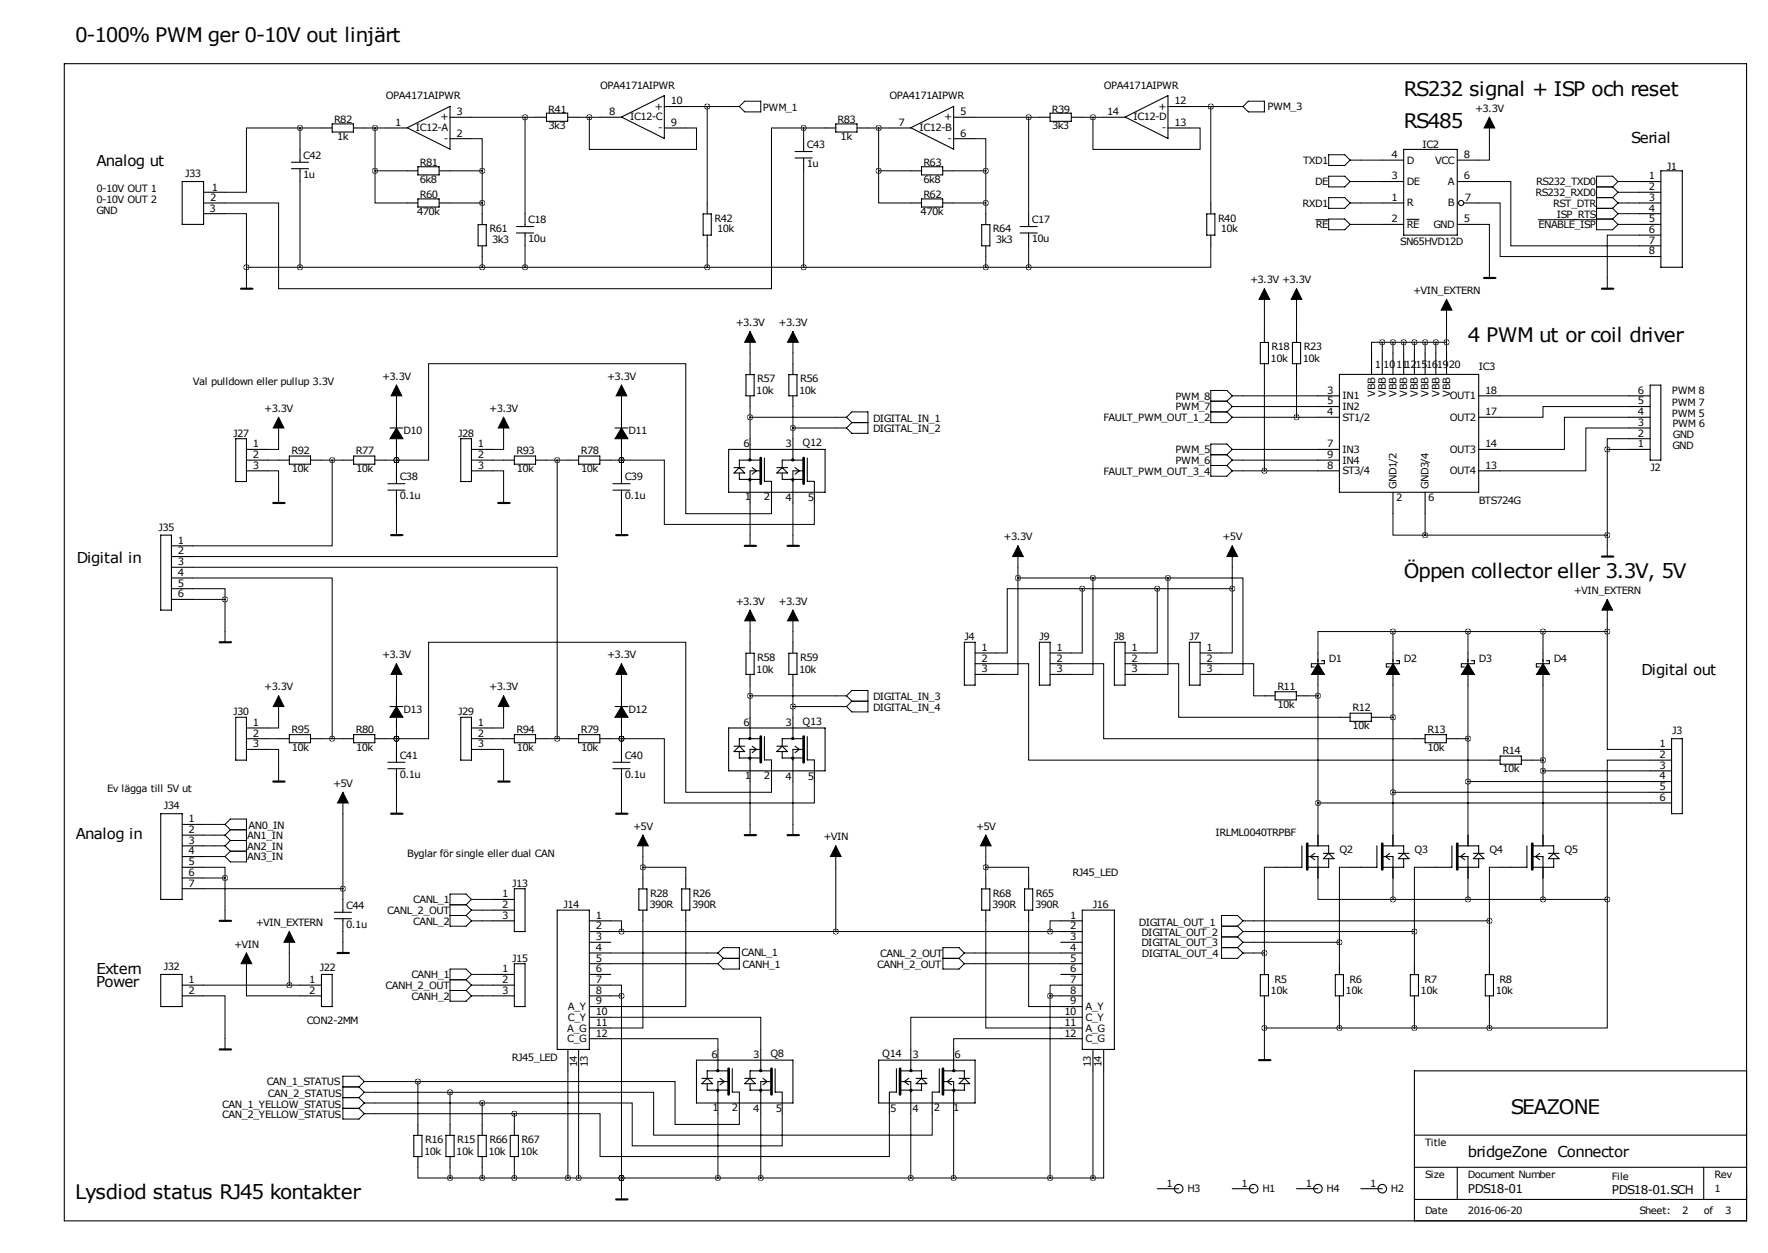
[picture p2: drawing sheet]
<svg xmlns="http://www.w3.org/2000/svg" width="419mm" height="297mm" viewBox="0 0 419 297" stroke-linecap="round" stroke-linejoin="round" font-family="sans-serif">
<g fill="none" stroke="#000" stroke-width=".25">
<path d="M15.2 15.1h398.8v274.3h-398.8zM69.1 38.5h4.1M69.1 40h4.1M71.1 35.4v3.1M71.1 40v3M76.2 30.3h2.5M78.7 29.4h5.1v1.9h-5.1zM83.8 30.3h2.6M91.4 30.3h5.1M96.5 30.3l10.2-5.1v10.2zM99.1 39.5h5v2h-5zM106.7 27.8h5.1"/>
<path d="M106.7 32.9h5.1M127 27.8h2.5M129.5 26.8h5.1v2h-5.1zM134.6 27.8h2.6M142.2 27.8h5.1M147.3 27.7l10.2-5v10.1zM157.5 30.3h5.1M157.5 25.3h5.1M188.5 35.9h4M188.5 37.5h4M190.5 32.9v3M190.5 37.5v3"/>
<path d="M195.6 30.3h2.5M198.1 29.4h5v1.9h-5zM203.2 30.3h2.5M210.8 30.3h5.1M215.9 30.3l10.2-5.1v10.2zM218.4 39.5h5.1v2h-5.1zM226.1 27.8h5M226.1 32.9h5M246.4 27.8h2.5M248.9 26.8h5v2h-5zM254 27.8h2.5M261.6 27.8h5.1"/>
<path d="M266.7 27.7l10.2-5v10.1zM276.9 30.3h5M276.9 25.3h5M327.7 38h5M332.7 35.4h12.7v20.3h-12.7zM345.4 38h5.1M43.2 43h5.1v10.2h-5.1zM48.3 45.6h5M48.3 48.1h5M48.3 50.7h5M96.5 48.1h2.6M96.5 40.5h2.6"/>
<path d="M99.1 47.2h5v1.9h-5zM104.1 48.1h2.6M104.1 40.5h2.6M113.3 53.2h2v5.1h-2zM114.3 50.7v2.5M114.3 58.3v2.5M122.4 53.7h4.1M122.4 55.2h4.1M124.5 50.7v3M124.5 55.2v3.1M166.7 50.7h1.9v5h-1.9zM167.6 48.1v2.6"/>
<path d="M167.6 55.7v2.6M215.9 48.1h2.5M215.9 40.5h2.5M218.4 47.2h5.1v1.9h-5.1zM223.5 48.1h2.6M223.5 40.5h2.6M232.7 53.2h1.9v5.1h-1.9zM233.7 50.7v2.5M233.7 58.3v2.5M241.8 53.7h4.1M241.8 55.2h4.1M243.8 50.7v3"/>
<path d="M243.8 55.2v3.1M286.1 50.7h1.9v5h-1.9zM287 48.1v2.6M287 55.7v2.6M327.7 53.2h5M327.7 43h5M327.7 48.1h5M333.5 52h2.9M345.4 53.2h5.1M345.4 43h5.1M347 48.1h3.5M388.6 53.2h5.1"/>
<path d="M388.6 43h5.1M388.6 45.6h5.1M388.6 48.1h5.1M388.6 50.7h5.1M388.6 55.7h5.1M388.6 58.3h5.1M393.7 40.5h5.1v22.9h-5.1zM299.7 78.6v2.5M307.3 78.6v2.5M388.6 60.8h5.1M94 98.9v2.8M147.3 98.9v2.8"/>
<path d="M176.8 88.8h2v5h-2zM177.8 86.2v2.6M177.8 93.8v2.6M187 88.8h1.9v5h-1.9zM188 86.2v2.6M188 93.8v2.6M298.8 81.2h1.9v5h-1.9zM299.7 86.2v2.6M306.4 81.2h1.9v5h-1.9zM307.3 86.2v2.6M312.4 98.9h5.1M312.4 96.4h5.1"/>
<path d="M312.4 93.8h5.1M317.5 88.8h33v27.9h-33zM325.1 83.7v5.1M327.7 83.7v5.1M330.2 83.7v5.1M332.7 83.7v5.1M335.3 83.7v5.1M337.8 83.7v5.1M340.4 83.7v5.1M342.9 83.7v5.1M350.5 98.9h5.1M350.5 93.8h5.1"/>
<path d="M386.1 98.9h5.1M386.1 96.4h5.1M386.1 93.8h5.1M391.2 91.3h2.5v17.8h-2.5zM55.9 104h2.5v10.2h-2.5zM58.4 109.1h5.1M58.4 106.5h5.1M58.4 111.6h5.1M66 109.1h2.6M68.6 108.1h5v1.9h-5zM73.7 109.1h2.5M81.3 109.1h2.5"/>
<path d="M83.8 108.1h5v1.9h-5zM88.9 109.1h2.5M91.9 114.7h4.1M91.9 116.2h4.1M92.5 101.5h3M94 104v2.5M94 111.6v3.1M94 116.2v3M109.2 104h2.6v10.2h-2.6zM111.8 109.1h5M111.8 106.5h5M111.8 111.6h5"/>
<path d="M119.4 109.1h2.5M121.9 108.1h5v1.9h-5zM127 109.1h2.5M134.6 109.1h2.6M137.2 108.1h5v1.9h-5zM142.2 109.1h2.6M145.3 114.7h4.1M145.3 116.2h4.1M145.8 101.5h3M147.3 104v2.5M147.3 111.6v3.1M147.3 116.2v3"/>
<path d="M172.7 106.5h22.9v10.2h-22.9zM174 110.9h2.5M175.3 112.1v1.6h4.8M175.3 110.9l1.2 1.2h-2.5zM177.8 104v5.1M178.3 110.9l1 .7-1 .8M180.1 109.1h-4.8v1.8M180.1 111.6h-2.3v7.6M181.2 108.6v5.5h1.7M182.9 114.2v5M184.1 110.9h2.6M185.4 112.1v1.6h4.8"/>
<path d="M185.4 110.9l1.3 1.2h-2.6zM188 104v5.1M188.5 110.9l1 .7-1 .8M190.2 109.1h-4.8v1.8M190.2 111.6h-2.2v7.6M191.4 108.6v5.5h1.6M193 114.2v5M312.4 109.1h5.1M312.4 106.5h5.1M312.4 111.6h5.1M330.2 116.7v5.1M337.8 116.7v5.1"/>
<path d="M350.5 106.5h5.1M350.5 111.6h5.1M386.1 106.5h5.1M386.1 104h5.1M386.1 101.5h5.1M38.1 126.9h2.5v17.7h-2.5zM40.6 129.4h5.1M40.6 131.9h5.1M40.6 134.5h5.1M40.6 137h5.1M40.6 139.6h5.1M40.6 142.1h5.1"/>
<path d="M176.8 154.8h2v5.1h-2zM177.8 152.3v2.5M177.8 159.9v2.5M187 154.8h1.9v5.1h-1.9zM188 152.3v2.5M188 159.9v2.5M228.6 152.3h2.5v10.1h-2.5zM231.1 159.9h5.1M231.1 154.8h5.1M231.1 157.3h5.1M246.4 152.3h2.5v10.1h-2.5zM248.9 159.9h5.1"/>
<path d="M248.9 154.8h5.1M248.9 157.3h5.1M264.2 152.3h2.5v10.1h-2.5zM266.7 159.9h5.1M266.7 154.8h5.1M266.7 157.3h5.1M281.9 152.3h2.6v10.1h-2.6zM284.5 159.9h5.1M284.5 154.8h5.1M284.5 157.3h5.1M310.8 157.3v.8h.8M312.4 154.8v2.8"/>
<path d="M312.4 159.9v2.5M313.2 156.6h.7v.7h-3M328.6 157.3v.8h.7M330.2 154.8v2.8M330.2 159.9v2.5M331 156.6h.7v.7h-3M346.4 157.3v.8h.7M348 154.8v2.8M348 159.9v2.5M348.8 156.6h.7v.7h-3M364.2 157.3v.8h.7M365.8 154.8v2.8"/>
<path d="M365.8 159.9v2.5M366.6 156.6h.7v.7h-3.1M55.9 170h2.5v10.2h-2.5zM58.4 177.7h5.1M58.4 175.1h5.1M58.4 172.6h5.1M66 175.1h2.6M68.6 174.2h5v1.9h-5zM73.7 175.1h2.5M81.3 175.1h2.5M83.8 174.2h5v1.9h-5zM88.9 175.1h2.5"/>
<path d="M92.5 167.5h3M94 165v2.8M94 170v2.6M94 177.7v3M109.2 170h2.6v10.2h-2.6zM111.8 177.7h5M111.8 175.1h5M111.8 172.6h5M119.4 175.1h2.5M121.9 174.2h5v1.9h-5zM127 175.1h2.5M134.6 175.1h2.6"/>
<path d="M137.2 174.2h5v1.9h-5zM142.2 175.1h2.6M145.8 167.5h3M147.3 165v2.8M147.3 170v2.6M147.3 177.7v3M172.7 172.6h22.9v10.1h-22.9zM174 176.9h2.5M175.3 178.2v1.5h4.8M175.3 176.9l1.2 1.3h-2.5zM177.8 170v5.1M178.3 176.9l1 .8-1 .7"/>
<path d="M180.1 175.1h-4.8v1.8M180.1 177.7h-2.3v7.6M181.2 174.6v5.5h1.7M184.1 176.9h2.6M185.4 178.2v1.5h4.8M185.4 176.9l1.3 1.3h-2.6zM188 170v5.1M188.5 176.9l1 .8-1 .7M190.2 175.1h-4.8v1.8M190.2 177.7h-2.2v7.6M191.4 174.6v5.5h1.6M299.7 165h2.6"/>
<path d="M302.3 164h5v1.9h-5zM307.3 165h2.6M317.5 170h2.5M320 169.1h5.1v1.9h-5.1zM325.1 170h2.6M335.3 175.1h2.5M337.8 174.2h5v1.9h-5zM342.9 175.1h2.5M355.6 179.2h5v2h-5zM391.2 177.7h5M396.2 175.1h2.6v17.8h-2.6zM38.1 192.9h5.1v20.3h-5.1z"/>
<path d="M43.2 195.4h5.1M43.2 198h5.1M91.9 180.7h4.1M91.9 182.2h4.1M94 182.2v3.1M145.3 180.7h4.1M145.3 182.2h4.1M147.3 182.2v3.1M182.9 180.2v5.1M193 180.2v5.1M312.4 198v2.5M330.2 198v2.5"/>
<path d="M348 198v2.5M353.1 180.2h2.5M360.7 180.2h2.5M365.8 198v2.5M391.2 182.7h5M391.2 180.2h5M391.2 185.3h5M391.2 187.8h5M391.2 190.4h5M43.2 200.5h5.1M43.2 203.1h5.1M43.2 205.6h5.1"/>
<path d="M43.2 208.1h5.1M43.2 210.7h5.1M79.2 216.3h4.1M79.2 217.8h4.1M81.3 213.2v3.1M81.3 217.8v3M116.8 213.2h5.1M116.8 215.8h5.1M116.8 218.3h5.1M121.9 210.7h2.6v10.1h-2.6zM132.1 215.8h7.6v33h-7.6zM139.7 218.3h5.1"/>
<path d="M151.4 210.7h2v5.1h-2zM152.4 208.1v2.6M152.4 215.8v2.5M161.6 210.7h1.9v5.1h-1.9zM162.6 208.1v2.6M162.6 215.8v2.5M232.7 210.7h1.9v5.1h-1.9zM233.7 208.1v2.6M233.7 215.8v2.5M242.9 210.7h1.9v5.1h-1.9zM243.8 208.1v2.6M243.8 215.8v2.5"/>
<path d="M251.5 218.3h5M256.5 215.8h7.7v33h-7.7zM308.6 200.5v5.1h-6.3M309.9 200.5h5.1v1.8M309.9 203.1h2.5v5M311.7 202.3l-1.1 .8 1.1 .7M313.7 202.3h2.5M315 203.6v2h-5.1M315 202.3l1.2 1.3h-2.5zM326.4 200.5v5.1h-6.4M327.7 200.5h5v1.8M327.7 203.1h2.5v5"/>
<path d="M329.4 202.3l-1 .8 1 .7M331.5 203.6l1.2-1.3 1.3 1.3zM331.5 202.3h2.5M332.7 203.6v2h-5M344.2 200.5v5.1h-6.4M345.4 200.5h5.1v1.8M345.4 203.1h2.6v5M347.2 202.3l-1 .8 1 .7M349.2 202.3h2.6M350.5 203.6v2h-5.1M350.5 202.3l1.3 1.3h-2.6zM361.9 200.5v5.1h-6.3"/>
<path d="M363.2 200.5h5.1v1.8M363.2 203.1h2.6v5M365 202.3l-1 .8 1 .7M367 202.3h2.6M368.3 203.6v2h-5.1M368.3 202.3l1.3 1.3h-2.6zM38.1 231h5.1v7.6h-5.1zM43.2 233.5h5.1M43.2 236.1h5.1M71.1 233.5h5.1M71.1 236.1h5.1M76.2 231h2.5v7.6h-2.5z"/>
<path d="M116.8 231h5.1M116.8 233.5h5.1M116.8 236.1h5.1M121.9 228.5h2.6v10.1h-2.6zM139.7 238.6h5.1M139.7 231h5.1M139.7 233.5h5.1M139.7 236.1h5.1M139.7 220.8h5.1M139.7 223.4h5.1M139.7 225.9h5.1M139.7 228.5h5.1"/>
<path d="M251.5 238.6h5M251.5 231h5M251.5 233.5h5M251.5 236.1h5M251.5 220.8h5M251.5 223.4h5M251.5 225.9h5M251.5 228.5h5M298.8 231h1.9v5.1h-1.9zM299.7 228.5v2.5M299.7 236.1v2.5M316.5 231h2v5.1h-2z"/>
<path d="M317.5 228.5v2.5M317.5 236.1v2.5M334.3 231h1.9v5.1h-1.9zM335.3 228.5v2.5M335.3 236.1v2.5M352.1 231h1.9v5.1h-1.9zM353.1 228.5v2.5M353.1 236.1v2.5M134.6 248.8v5.1M137.2 248.8v5.1M139.7 241.2h5.1M139.7 243.7h5.1"/>
<path d="M139.7 246.2h5.1M165.1 251.3h22.9v10.2h-22.9zM166.4 256.9l1.2-1.3 1.3 1.3zM166.4 255.6h2.5M167.6 256.9v1.5h4.9M170.2 248.8v5.1M170.7 255.6l1 .8-1 .8M172.5 253.9h-4.9v1.7M172.5 256.4h-2.3v7.6M173.6 253.4v5.5h1.7v5.1M176.5 256.9l1.3-1.3 1.3 1.3zM176.5 255.6h2.6"/>
<path d="M177.8 256.9v1.5h4.8M180.3 248.8v5.1M180.8 255.6l1.1 .8-1.1 .8M182.6 253.9h-4.8v1.7M182.6 256.4h-2.3v7.6M183.7 253.4v5.5h1.7v5.1M208.3 251.3h22.8v10.2h-22.8zM212.5 253.4v5.5h-1.7v5.1M213.6 253.9h4.8v1.7M213.6 256.4h2.3v7.6M215.4 255.6l-1 .8 1 .8M215.9 248.8v5.1"/>
<path d="M217.2 256.9l1.2-1.3 1.3 1.3zM217.2 255.6h2.5M218.4 256.9v1.5h-4.8M222.7 253.4v5.5h-1.7v5.1M223.8 253.9h4.8v1.7M223.8 256.4h2.3v7.6M225.6 255.6l-1.1 .8 1.1 .8M226.1 248.8v5.1M227.3 255.6h2.6M228.6 255.6l1.3 1.3h-2.6zM228.6 256.9v1.5h-4.8M251.5 241.2h5"/>
<path d="M251.5 243.7h5M251.5 246.2h5M259.1 248.8v5.1M261.6 248.8v5.1M414 253.9h-78.7v35.5M98.1 269.1h1.9v5.1h-1.9zM99.1 266.6v2.5M99.1 274.2v2.5M105.7 269.1h1.9v5.1h-1.9zM106.7 266.6v2.5M106.7 274.2v2.5M113.3 269.1h2v5.1h-2z"/>
<path d="M114.3 266.6v2.5M114.3 274.2v2.5M121 269.1h1.9v5.1h-1.9zM121.9 266.6v2.5M121.9 274.2v2.5M335.3 269.1h78.7M335.3 276.7h78.7M345.4 276.7v7.6M403.9 276.7v7.6M274.3 281.8h5.1M292.1 281.8h5.1M307.3 281.8h5.1"/>
<path d="M322.6 281.8h5.1M335.3 284.3h78.7"/>
<circle cx="346.4" cy="48.1" r=".61"/>
<circle cx="177.7" cy="109" r=".25"/>
<circle cx="177.7" cy="113.7" r=".25"/>
<circle cx="187.9" cy="113.7" r=".25"/>
<circle cx="187.9" cy="109" r=".25"/>
<circle cx="177.7" cy="179.7" r=".25"/>
<circle cx="177.7" cy="175.1" r=".25"/>
<circle cx="187.9" cy="175.1" r=".25"/>
<circle cx="187.9" cy="179.7" r=".25"/>
<circle cx="170.1" cy="253.8" r=".25"/>
<circle cx="170.1" cy="258.5" r=".25"/>
<circle cx="180.3" cy="258.5" r=".25"/>
<circle cx="180.3" cy="253.8" r=".25"/>
<circle cx="216" cy="253.8" r=".25"/>
<circle cx="216" cy="258.5" r=".25"/>
<circle cx="226.1" cy="253.8" r=".25"/>
<circle cx="226.1" cy="258.5" r=".25"/>
<circle cx="279.4" cy="281.8" r="1.02"/>
<circle cx="297.2" cy="281.8" r="1.02"/>
<circle cx="312.4" cy="281.8" r="1.02"/>
<circle cx="327.7" cy="281.8" r="1.02"/>
</g>
<path d="M180.3 108.6v6.1M190.5 108.6v6.1M180.3 174.6v6.1M190.5 174.6v6.1M309.9 200v6.1M327.7 200v6.1M345.4 200v6.1M363.2 200v6.1M172.7 253.4v6M182.9 253.4v6M213.4 253.4v6M223.5 253.4v6" fill="none" stroke="#000" stroke-width=".63"/>
<path d="M94 101.5l1.5 2.5h-3zM147.3 101.5l1.5 2.5h-3zM312.4 157.3l1.5 2.6h-3zM330.2 157.3l1.5 2.6h-3zM348 157.3l1.5 2.6h-3zM365.8 157.3l1.5 2.6h-3.1zM94 167.5l1.5 2.5h-3zM147.3 167.5l1.5 2.5h-3z" fill="#000" stroke="#000" stroke-width=".25"/>
<g fill="none" stroke="#000" stroke-width=".24">
<path d="M71.1 30.3h-12.7v15.3h-5.1M71.1 30.3h5.1M71.1 30.3v5.1M86.4 30.3h5M88.9 30.3v10.2M111.8 32.9h2.5v7.6M111.8 27.8h15.2M124.5 27.8v22.9M137.2 27.8h5M139.7 27.8v7.6h25.4v-5.1h-2.5M162.6 25.3h12.7M167.6 25.3v22.8"/>
<path d="M175.3 25.3l1.2-1.3h3.8v2.5h-3.8zM190.5 30.3h-7.6v38.1h-116.9v-20.3h-12.7M190.5 30.3h5.1M190.5 30.3v2.6M205.7 30.3h5.1M208.3 30.3v10.2M231.1 32.9h2.6v7.6M231.1 27.8h15.3M243.8 27.8v22.9M256.5 27.8h5.1M259.1 27.8v7.6h25.4v-5.1h-2.6M281.9 25.3h12.7"/>
<path d="M287 25.3v22.8M294.6 25.3l1.3-1.3h3.8v2.5h-3.8zM315 36.7h3.8l1.2 1.3-1.2 1.2h-3.8zM320 38h7.7M353.1 27.8v10.2h-2.6M53.3 50.7h5.1v12.7M71.1 43v20.4M88.9 40.5v7.6h7.6M88.9 40.5h7.6M106.7 48.1h7.6M106.7 40.5h7.6M114.3 40.5v10.2"/>
<path d="M124.5 58.3v5.1M167.6 58.3v5.1M190.5 40.5v22.9M208.3 40.5v7.6h7.6M208.3 40.5h7.6M226.1 48.1h7.6M226.1 40.5h7.6M233.7 40.5v10.2M243.8 58.3v5.1M287 58.3v5.1h-43.2M311.9 52.1h2.9M315 41.8h3.8l1.2 1.2-1.2 1.3h-3.8z"/>
<path d="M315 46.8h3.8l1.2 1.3-1.2 1.3h-3.8zM315 51.9h3.8l1.2 1.3-1.2 1.3h-3.8zM320 43h7.7M320 48.1h7.7M320 53.2h7.7M350.5 53.2h2.6v12.7M350.5 48.1h5.1v12.7h33M350.5 43h7.6v15.3h30.5M364.7 52.1h13.6M378.5 44.3h3.8M378.5 49.4h3.8M378.5 46.8h3.8"/>
<path d="M378.5 51.9h3.8M382.3 51.9l1.2 1.3M382.3 44.3l1.2 1.3M382.3 49.4l1.2 1.3M382.3 46.8l1.2 1.3M383.5 43h5.1M383.5 43l-1.2-1.2h-3.8v12.7h3.8l1.2-1.3M383.5 48.1h5.1M383.5 53.2h5.1M383.5 43l-1.2 1.3M383.5 45.6h5.1M383.5 45.6l-1.2 1.2"/>
<path d="M383.5 50.7h5.1M383.5 50.7l-1.2 1.2M383.5 48.1l-1.2 1.3M388.6 55.7h-7.6v12.7M58.4 63.4v5M58.4 63.4h185.4M114.3 60.8v2.6M177.8 78.6v7.6M188 78.6v7.6M233.7 60.8v2.6M299.7 68.4v10.2M307.3 68.4v10.2"/>
<path d="M342.9 71v12.7M66 98.9v7.6h-2.5M94 91.3v7.6M119.4 98.9v7.6h-2.6M147.3 91.3v7.6M177.8 96.4v7.6M177.8 98.9h22.9M188 96.4v7.6M200.7 98.9l1.2 1.3M200.7 98.9l1.2-1.3h3.8v5.1h-3.8l-1.2-1.2M287 97.6h3.8M287 95.1h3.8"/>
<path d="M290.8 95.1l1.3 1.3M290.8 97.6l1.3 1.3M292.1 98.9h20.3M292.1 93.8l-1.3-1.2h-3.8v7.6h3.8l1.3-1.3M292.1 96.4h20.3M292.1 96.4l-1.3 1.2M292.1 93.8h20.3M292.1 93.8l-1.3 1.3M299.7 88.8v22.8M307.3 88.8v10.1M327.7 81.1h-2.6v2.6M327.7 81.1v2.6"/>
<path d="M327.7 81.1h15.2M330.2 81.1v2.6M332.7 81.1v2.6M335.3 81.1v2.6M337.8 81.1v2.6M340.4 81.1v2.6M355.6 93.8h30.5M386.1 96.4h-20.3v2.5h-10.2M386.1 98.9h-15.3v7.6h-15.2M63.5 111.6h2.5v7.6M63.5 109.1h2.5M76.2 109.1h5.1"/>
<path d="M78.7 109.1v20.3h-33M91.4 109.1h2.6M94 109.1h.1M94 109.1h7.6v-22.9h61v35.6h20.3v-2.6M94 106.5v5.1M94 119.2v7.7M116.8 111.6h2.6v7.6M116.8 109.1h2.6M129.5 109.1h5.1M132.1 109.1v22.8h-86.4M144.8 109.1h2.5M147.3 109.1h.1"/>
<path d="M147.3 109.1h10.2v15.2h35.5v-5.1M147.3 106.5v5.1M147.3 119.2v7.7M177.8 119.2v10.2M188 119.2v10.2M188 101.5h12.7M201.9 100.2h3.8M201.9 100.2l-1.2 1.3M287 107.8h3.8M287 110.3h3.8M290.8 107.8l1.3 1.3M290.8 110.3l1.3 1.3"/>
<path d="M292.1 106.5l-1.3-1.2h-3.8v7.6h3.8l1.3-1.3M292.1 106.5h20.3M292.1 106.5l-1.3 1.3M292.1 109.1h20.3M292.1 109.1l-1.3 1.2M292.1 111.6h20.3M381 106.5v25.4M381 106.5h5.1M386.1 101.5h-10.2v10.1h-20.3M386.1 104h-5.1v2.5M45.7 134.5h86.4v40.6M45.7 137h33v38.1"/>
<path d="M45.7 139.6h7.6v2.5M241.3 137v22.9h-5.1M241.3 129.4v7.6M241.3 137h35.6M256.5 139.6v15.2h-2.5M256.5 139.6h-17.7v15.2h-2.6M256.5 139.6h35.6M259.1 137v22.9h-5.1M274.3 139.6v15.2h-2.5M276.9 137v22.9h-5.1M276.9 137h17.7v22.9h-5M292.1 139.6v15.2h-2.5"/>
<path d="M292.1 129.4v10.2M330.2 121.8v5.1h7.6M337.8 121.8v5.1M337.8 126.9h43.2M45.7 142.1h7.6M53.3 142.1v10.2M94 157.3v7.7M147.3 157.3v7.7M177.8 144.6v7.7M188 144.6v7.7M236.2 157.3h7.6v22.9h109.3M254 157.3h7.6v17.8h73.7"/>
<path d="M271.8 157.3h7.6v12.7h38.1M289.6 157.3h7.6v7.7h2.5M330.2 149.7h-17.8v5.1M330.2 149.7v5.1M330.2 149.7h50.8M348 149.7v5.1M365.8 149.7v5.1M381 149.7v28h10.2M381 142.1v7.6M63.5 177.7h2.5v7.6M63.5 175.1h2.5M66 165v7.6h-2.5"/>
<path d="M76.2 175.1h5.1M91.4 175.1h2.6M94 175.1h.1M94 175.1h7.6v-22.8h61v35.5h20.3v-2.5M94 172.6v5.1M116.8 177.7h2.6v7.6M116.8 175.1h2.6M119.4 165v7.6h-2.6M129.5 175.1h5.1M144.8 175.1h2.5M147.3 175.1h.1M147.3 175.1h10.2v15.3h35.5v-5.1"/>
<path d="M147.3 172.6v5.1M177.8 162.4v7.6M177.8 165h22.9M188 162.4v7.6M188 167.5h12.7M200.7 165l1.2-1.3h3.8v5.1h-3.8l-1.2-1.3M200.7 165l1.2 1.2M201.9 166.2l-1.2 1.3M201.9 166.2h3.8M309.9 165h2.5M312.4 162.4v35.6M327.7 170h2.5"/>
<path d="M330.2 162.4v35.6M345.4 175.1h2.6M348 162.4v35.6M365.8 162.4v35.6M48.3 195.4h5M48.3 198h5M53.3 195.4l1.3-1.2h3.8v10.1h-3.8l-1.3-1.2M53.3 195.4l1.3 1.3M53.3 198l1.3 1.2M54.6 196.7h3.8M54.6 199.2h3.8M54.6 196.7l-1.3 1.3"/>
<path d="M54.6 199.2l-1.3 1.3M81.3 187.8v25.4M94 185.3v7.6M147.3 185.3v7.6M152.4 198v10.1M177.8 185.3v12.7M188 185.3v12.7M233.7 198v10.1M312.4 190.4h78.8M330.2 187.8h61M348 185.3h43.2M363.2 180.2h2.6"/>
<path d="M365.8 182.7h25.4M391.2 180.2h-10.2v33M48.3 205.6h5v2.5M48.3 200.5h5M48.3 203.1h5M48.3 210.7h33M48.3 208.1h5M53.3 208.1v10.2M53.3 200.5l1.3 1.3M54.6 201.8h3.8M54.6 201.8l-1.3 1.3M106.7 217h3.8"/>
<path d="M106.7 214.5h3.8M110.5 214.5l1.3 1.3M110.5 217l1.3 1.3M111.8 218.3h5M111.8 213.2l-1.3-1.3h-3.8v7.7h3.8l1.3-1.3M111.8 215.8h5M111.8 215.8l-1.3 1.2M111.8 213.2h5M111.8 213.2l-1.3 1.3M144.8 218.3h2.5v2.5M152.4 218.3v25.4h-7.6M152.4 205.6h10.2v2.5"/>
<path d="M162.6 218.3v20.3h-17.8M198.1 200.5v20.3M233.7 218.3v25.4h17.8M233.7 205.6h10.1v2.5M243.8 218.3v20.3h7.7M251.5 218.3h-2.6v2.5M289.6 219.6h3.8M293.4 219.6l1.2 1.2M294.6 218.3l-1.2-1.3h-3.8v10.2h3.8l1.2-1.3M294.6 218.3h58.5M294.6 218.3l-1.2 1.3M302.3 205.6h-2.6v20.3"/>
<path d="M312.4 208.1v5.1h17.8M320 205.6h-2.5v17.8M330.2 213.2h50.8M330.2 208.1v5.1M337.8 205.6h-2.5v15.2M348 208.1v5.1M353.1 218.3v10.2M355.6 205.6h-2.5v12.7M365.8 208.1v5.1M381 213.2v30.5h-27.9M48.3 236.1h5v12.7M48.3 233.5h22.8"/>
<path d="M58.4 225.9v10.2h12.7M68.6 220.8v12.7M81.3 220.8v5.1M106.7 234.8h3.8M106.7 232.3h3.8M110.5 232.3l1.3 1.2M110.5 234.8l1.3 1.3M111.8 231l-1.3-1.3h-3.8v7.6h3.8l1.3-1.2M111.8 231l-1.3 1.3M111.8 233.5l-1.3 1.3M111.8 233.5h5M111.8 231h5"/>
<path d="M111.8 236.1h5M144.8 233.5h2.5v2.6M144.8 225.9h25.4M144.8 228.5h25.4M144.8 220.8h106.7M144.8 236.1h2.5M147.3 236.1v48.2M170.2 225.9l1.2 1.3M170.2 225.9l1.2-1.3h3.9v5.1h-3.9l-1.2-1.2M171.4 227.2h3.9M171.4 227.2l-1.2 1.3M223.5 227.2h3.8"/>
<path d="M227.3 227.2l1.3 1.3M228.6 225.9h22.9M228.6 225.9l-1.3-1.3h-3.8v5.1h3.8l1.3-1.2M228.6 228.5h22.9M228.6 225.9l-1.3 1.3M248.9 236.1h2.6M248.9 236.1v43.2M251.5 233.5h-2.6v2.6M289.6 224.6h3.8M289.6 222.1h3.8M293.4 222.1l1.2 1.3M293.4 224.6l1.2 1.3"/>
<path d="M294.6 225.9h5.1M294.6 220.8h40.7M294.6 220.8l-1.2 1.3M294.6 223.4h22.9M294.6 223.4l-1.2 1.2M299.7 225.9v2.6M299.7 238.6v12.7M317.5 223.4v5.1M317.5 238.6v5.1M335.3 220.8v7.7M335.3 238.6v5.1M353.1 238.6v5.1"/>
<path d="M81.3 257.7h3.8M85.1 257.7l1.3 1.2M86.4 256.4h12.7M86.4 256.4l-1.3 1.3M86.4 256.4l-1.3-1.3h-3.8v10.2h3.8l1.3-1.3M86.4 258.9h20.3M86.4 258.9l-1.3 1.3M99.1 256.4h60.9v10.2h15.3v-2.6M99.1 256.4v10.2M106.7 258.9h48.2v10.2h66.1v-5.1M106.7 258.9v7.7M134.6 253.9v25.4"/>
<path d="M137.2 253.9v25.4M144.8 246.2h25.4v2.6M144.8 241.2h35.5v7.6M251.5 246.2h-25.4v2.6M251.5 241.2h-35.6v7.6M259.1 253.9v25.4M261.6 253.9v25.4h-2.5M299.7 243.7h53.4M81.3 260.2h3.8M81.3 262.7h3.8M85.1 260.2l1.3 1.3M85.1 262.7l1.3 1.3"/>
<path d="M86.4 261.5h27.9M86.4 261.5l-1.3 1.2M86.4 264h35.5M99.1 276.7v2.6h7.6M106.7 276.7v2.6M106.7 279.3h152.4M114.3 261.5h35.6v10.1h35.5v-7.6M114.3 261.5v5.1M114.3 276.7v2.6M121.9 264h20.3v10.2h68.6v-10.2M121.9 264v2.6M121.9 276.7v2.6"/>
<path d="M147.3 279.3h.1M170.2 264v15.3M180.3 264v15.3M215.9 264v15.3M226.1 264v15.3"/>
</g>
<g fill="#000" stroke="#000" stroke-width=".24">
<path d="M353.1 27.8l1.2 2.5h-2.5zM177.8 78.6l1.3 2.5h-2.6zM188 78.6l1.2 2.5h-2.5zM299.7 68.4l1.3 2.6h-2.6zM307.3 68.4l1.3 2.6h-2.5zM342.9 71l1.3 2.5h-2.6zM66 98.9l1.3 2.6h-2.5zM94 91.3l1.2 2.5h-2.5zM119.4 98.9l1.2 2.6h-2.5zM147.3 91.3l1.3 2.5h-2.6zM241.3 129.4l1.3 2.5h-2.6zM292.1 129.4l1.3 2.5h-2.6z"/>
<path d="M94 157.3l1.2 2.6h-2.5zM147.3 157.3l1.3 2.6h-2.6zM177.8 144.6l1.3 2.6h-2.6zM188 144.6l1.2 2.6h-2.5zM381 142.1l1.3 2.5h-2.6zM66 165l1.3 2.5h-2.5zM119.4 165l1.2 2.5h-2.5zM81.3 187.8l1.2 2.6h-2.5zM152.4 198l1.3 2.5h-2.6zM233.7 198l1.2 2.5h-2.5zM198.1 200.5l1.3 2.6h-2.6zM58.4 225.9l1.3 2.6h-2.6z"/>
<path d="M68.6 220.8l1.2 2.6h-2.5z"/>
</g>
<g fill="none" stroke="#000" stroke-width=".51">
<path d="M57.1 68.4h2.6M351.8 65.9h2.5M379.7 68.4h2.6M64.8 119.2h2.5M118.1 119.2h2.5M92.7 126.9h2.5M146 126.9h2.6M176.5 129.4h2.6M186.7 129.4h2.5M379.7 131.9h2.6M52.1 152.3h2.5M64.8 185.3h2.5"/>
<path d="M92.7 192.9h2.5M118.1 185.3h2.5M146 192.9h2.6M176.5 198h2.6M186.7 198h2.5M52.1 218.3h2.5M80 225.9h2.5M52.1 248.8h2.5M298.4 251.3h2.6M146 284.3h2.6"/>
</g>
<g fill="#000">
<circle cx="59.7" cy="68.4" r=".19"/>
<circle cx="354.3" cy="65.9" r=".19"/>
<circle cx="382.3" cy="68.4" r=".19"/>
<circle cx="67.3" cy="119.2" r=".19"/>
<circle cx="120.7" cy="119.2" r=".19"/>
<circle cx="95.3" cy="126.9" r=".19"/>
<circle cx="148.6" cy="126.9" r=".19"/>
<circle cx="179.1" cy="129.4" r=".19"/>
<circle cx="189.2" cy="129.4" r=".19"/>
<circle cx="382.3" cy="131.9" r=".19"/>
<circle cx="54.6" cy="152.3" r=".19"/>
<circle cx="67.3" cy="185.3" r=".19"/>
<circle cx="95.3" cy="192.9" r=".19"/>
<circle cx="120.7" cy="185.3" r=".19"/>
<circle cx="148.6" cy="192.9" r=".19"/>
<circle cx="179.1" cy="198" r=".19"/>
<circle cx="189.2" cy="198" r=".19"/>
<circle cx="54.6" cy="218.3" r=".19"/>
<circle cx="82.5" cy="225.9" r=".19"/>
<circle cx="54.6" cy="248.8" r=".19"/>
<circle cx="301" cy="251.3" r=".19"/>
<circle cx="148.6" cy="284.3" r=".19"/>
</g>
<path d="M147.3 220.8a.05 .05 0 0 0 .1 0 .05 .05 0 0 0-.1 0zM248.9 220.8a.05 .05 0 0 0 .1 0 .05 .05 0 0 0-.1 0zM198.1 220.8a.05 .05 0 0 0 .1 0 .05 .05 0 0 0-.1 0zM147.3 236.1a.05 .05 0 0 0 .1 0 .05 .05 0 0 0-.1 0zM248.9 236.1a.05 .05 0 0 0 .1 0 .05 .05 0 0 0-.1 0zM147.3 279.3a.05 .05 0 0 0 .1 0 .05 .05 0 0 0-.1 0zM147.3 279.3a.05 .05 0 0 0 .1 0 .05 .05 0 0 0-.1 0zM137.1 279.3a.05 .05 0 0 0 .1 0 .05 .05 0 0 0-.1 0zM248.9 279.3a.05 .05 0 0 0 .1 0 .05 .05 0 0 0-.1 0zM259 279.3a.05 .05 0 0 0 .1 0 .05 .05 0 0 0-.1 0zM337.8 126.9a.05 .05 0 0 0 .1 0 .05 .05 0 0 0-.1 0zM124.4 27.8a.05 .05 0 0 0 .1 0 .05 .05 0 0 0-.1 0zM124.4 63.4a.05 .05 0 0 0 .1 0 .05 .05 0 0 0-.1 0zM233.6 48.1a.05 .05 0 0 0 .1 0 .05 .05 0 0 0-.1 0zM243.8 63.4a.05 .05 0 0 0 .1 0 .05 .05 0 0 0-.1 0zM233.6 63.4a.05 .05 0 0 0 .1 0 .05 .05 0 0 0-.1 0zM167.6 63.4a.05 .05 0 0 0 .1 0 .05 .05 0 0 0-.1 0zM58.4 63.4a.05 .05 0 0 0 .1 0 .05 .05 0 0 0-.1 0zM71.1 63.4a.05 .05 0 0 0 .1 0 .05 .05 0 0 0-.1 0zM71.1 30.3a.05 .05 0 0 0 .1 0 .05 .05 0 0 0-.1 0zM93.9 109.1a.05 .05 0 0 0 .1 0 .05 .05 0 0 0-.1 0zM147.3 109.1a.05 .05 0 0 0 .1 0 .05 .05 0 0 0-.1 0zM147.3 109.1a.05 .05 0 0 0 .1 0 .05 .05 0 0 0-.1 0zM93.9 109.1a.05 .05 0 0 0 .1 0 .05 .05 0 0 0-.1 0zM187.9 101.5a.05 .05 0 0 0 .1 0 .05 .05 0 0 0-.1 0zM93.9 175.1a.05 .05 0 0 0 .1 0 .05 .05 0 0 0-.1 0zM147.3 175.1a.05 .05 0 0 0 .1 0 .05 .05 0 0 0-.1 0zM147.3 175.1a.05 .05 0 0 0 .1 0 .05 .05 0 0 0-.1 0zM93.9 175.1a.05 .05 0 0 0 .1 0 .05 .05 0 0 0-.1 0zM187.9 167.5a.05 .05 0 0 0 .1 0 .05 .05 0 0 0-.1 0zM78.7 109.1a.05 .05 0 0 0 .1 0 .05 .05 0 0 0-.1 0zM132 109.1a.05 .05 0 0 0 .1 0 .05 .05 0 0 0-.1 0zM132 175.1a.05 .05 0 0 0 .1 0 .05 .05 0 0 0-.1 0zM78.7 175.1a.05 .05 0 0 0 .1 0 .05 .05 0 0 0-.1 0zM53.3 142.1a.05 .05 0 0 0 .1 0 .05 .05 0 0 0-.1 0zM170.1 279.3a.05 .05 0 0 0 .1 0 .05 .05 0 0 0-.1 0zM226 279.3a.05 .05 0 0 0 .1 0 .05 .05 0 0 0-.1 0zM180.3 279.3a.05 .05 0 0 0 .1 0 .05 .05 0 0 0-.1 0zM233.6 205.6a.05 .05 0 0 0 .1 0 .05 .05 0 0 0-.1 0zM99 256.4a.05 .05 0 0 0 .1 0 .05 .05 0 0 0-.1 0zM106.6 258.9a.05 .05 0 0 0 .1 0 .05 .05 0 0 0-.1 0zM121.9 264a.05 .05 0 0 0 .1 0 .05 .05 0 0 0-.1 0zM134.6 279.3a.05 .05 0 0 0 .1 0 .05 .05 0 0 0-.1 0zM121.9 279.3a.05 .05 0 0 0 .1 0 .05 .05 0 0 0-.1 0zM106.6 279.3a.05 .05 0 0 0 .1 0 .05 .05 0 0 0-.1 0zM347.9 213.2a.05 .05 0 0 0 .1 0 .05 .05 0 0 0-.1 0zM335.2 243.7a.05 .05 0 0 0 .1 0 .05 .05 0 0 0-.1 0zM353 218.3a.05 .05 0 0 0 .1 0 .05 .05 0 0 0-.1 0zM335.2 220.8a.05 .05 0 0 0 .1 0 .05 .05 0 0 0-.1 0zM299.7 225.9a.05 .05 0 0 0 .1 0 .05 .05 0 0 0-.1 0zM312.4 165a.05 .05 0 0 0 .1 0 .05 .05 0 0 0-.1 0zM347.9 175.1a.05 .05 0 0 0 .1 0 .05 .05 0 0 0-.1 0zM365.7 180.2a.05 .05 0 0 0 .1 0 .05 .05 0 0 0-.1 0zM274.3 139.6a.05 .05 0 0 0 .1 0 .05 .05 0 0 0-.1 0zM256.5 139.6a.05 .05 0 0 0 .1 0 .05 .05 0 0 0-.1 0zM259 137a.05 .05 0 0 0 .1 0 .05 .05 0 0 0-.1 0zM276.8 137a.05 .05 0 0 0 .1 0 .05 .05 0 0 0-.1 0zM299.7 243.7a.05 .05 0 0 0 .1 0 .05 .05 0 0 0-.1 0zM365.7 149.7a.05 .05 0 0 0 .1 0 .05 .05 0 0 0-.1 0zM347.9 149.7a.05 .05 0 0 0 .1 0 .05 .05 0 0 0-.1 0zM327.6 81.1a.05 .05 0 0 0 .1 0 .05 .05 0 0 0-.1 0zM332.7 81.1a.05 .05 0 0 0 .1 0 .05 .05 0 0 0-.1 0zM335.2 81.1a.05 .05 0 0 0 .1 0 .05 .05 0 0 0-.1 0zM337.8 81.1a.05 .05 0 0 0 .1 0 .05 .05 0 0 0-.1 0zM340.3 81.1a.05 .05 0 0 0 .1 0 .05 .05 0 0 0-.1 0zM68.5 233.5a.05 .05 0 0 0 .1 0 .05 .05 0 0 0-.1 0zM365.7 213.2a.05 .05 0 0 0 .1 0 .05 .05 0 0 0-.1 0zM208.2 40.5a.05 .05 0 0 0 .1 0 .05 .05 0 0 0-.1 0zM208.2 30.3a.05 .05 0 0 0 .1 0 .05 .05 0 0 0-.1 0zM233.6 40.5a.05 .05 0 0 0 .1 0 .05 .05 0 0 0-.1 0zM243.8 27.8a.05 .05 0 0 0 .1 0 .05 .05 0 0 0-.1 0zM259 27.8a.05 .05 0 0 0 .1 0 .05 .05 0 0 0-.1 0zM167.6 25.3a.05 .05 0 0 0 .1 0 .05 .05 0 0 0-.1 0zM287 25.3a.05 .05 0 0 0 .1 0 .05 .05 0 0 0-.1 0zM353 243.7a.05 .05 0 0 0 .1 0 .05 .05 0 0 0-.1 0zM307.3 98.9a.05 .05 0 0 0 .1 0 .05 .05 0 0 0-.1 0zM299.7 111.6a.05 .05 0 0 0 .1 0 .05 .05 0 0 0-.1 0zM53.3 208.1a.05 .05 0 0 0 .1 0 .05 .05 0 0 0-.1 0zM81.2 210.7a.05 .05 0 0 0 .1 0 .05 .05 0 0 0-.1 0zM365.7 182.7a.05 .05 0 0 0 .1 0 .05 .05 0 0 0-.1 0zM347.9 185.3a.05 .05 0 0 0 .1 0 .05 .05 0 0 0-.1 0zM312.4 190.4a.05 .05 0 0 0 .1 0 .05 .05 0 0 0-.1 0z" fill="#000" stroke="#000" stroke-width="1.3"/>
<g font-size="4.7">
<text x="17.8" y="10">0-100% PWM ger 0-10V out linjärt</text>
<text x="332.7" y="22.7">RS232 signal + ISP och reset</text>
<text x="332.7" y="30.3">RS485</text>
<text x="348" y="81.1">4 PWM ut or coil driver</text>
<text x="332.7" y="137">Öppen collector eller 3.3V, 5V</text>
<text x="358.1" y="264">SEAZONE</text>
<text x="17.8" y="284.3">Lysdiod status RJ45 kontakter</text>
</g>
<g font-size="3.6">
<text x="386.7" y="33.9">Serial</text>
<text x="22.9" y="39.3">Analog ut</text>
<text x="18.2" y="133.4">Digital in</text>
<text x="389.1" y="160.1">Digital out</text>
<text x="18" y="198.9">Analog in</text>
<text x="22.9" y="231">Extern</text>
<text x="22.8" y="234">Power</text>
<text x="348" y="274.2">bridgeZone Connector</text>
</g>
<g font-size="2.8">
<text x="348" y="282.8">PDS18-01</text>
<text x="382.1" y="283">PDS18-01.SCH</text>
</g>
<g font-size="2.4">
<text x="91.5" y="23.6">OPA4171AIPWR</text>
<text x="142.3" y="21">OPA4171AIPWR</text>
<text x="210.8" y="23.6">OPA4171AIPWR</text>
<text x="261.6" y="21">OPA4171AIPWR</text>
<text x="79.2" y="29.2">R82</text>
<text x="93.6" y="29.8">1</text>
<text x="104.4" y="28.6">+</text>
<text x="108.2" y="27.3">3</text>
<text x="130" y="26.7">R41</text>
<text x="144.4" y="27.3">8</text>
<text x="149.4" y="28.6">IC12-C</text>
<text x="155.2" y="26">+</text>
<text x="159" y="24.8">10</text>
<text x="159" y="29.8">9</text>
<text x="180.8" y="26.4">PWM_1</text>
<text x="198.6" y="29.2">R83</text>
<text x="213" y="29.8">7</text>
<text x="223.8" y="28.6">+</text>
<text x="227.6" y="27.3">5</text>
<text x="249.4" y="26.7">R39</text>
<text x="262.5" y="27.3">14</text>
<text x="268.7" y="28.6">IC12-D</text>
<text x="274.6" y="26">+</text>
<text x="278.4" y="24.8">12</text>
<text x="278.4" y="29.8">13</text>
<text x="300.4" y="26.2">PWM_3</text>
<text x="349.7" y="26.5">+3.3V</text>
<text x="79.9" y="33.2">1k</text>
<text x="98.6" y="31.1">IC12-A</text>
<text x="105.2" y="33.6">-</text>
<text x="108.2" y="32.4">2</text>
<text x="130" y="30.7">3k3</text>
<text x="156" y="31.1">-</text>
<text x="191.3" y="35.2">C43</text>
<text x="199.3" y="33.2">1k</text>
<text x="217.9" y="31.1">IC12-B</text>
<text x="224.6" y="33.6">-</text>
<text x="227.6" y="32.4">6</text>
<text x="249.4" y="30.7">3k3</text>
<text x="275.4" y="31.1">-</text>
<text x="337.2" y="35.2">IC2</text>
<text x="71.9" y="37.7">C42</text>
<text x="99.5" y="39.4">R81</text>
<text x="191.3" y="39.6">1u</text>
<text x="218.9" y="39.4">R63</text>
<text x="308.9" y="38.9">TXD1</text>
<text x="329.9" y="37.5">4</text>
<text x="333.5" y="38.8">D</text>
<text x="340.2" y="38.8">VCC</text>
<text x="347" y="37.5">8</text>
<text x="395.1" y="40.2">J1</text>
<text x="22.9" y="45.6">0-10V OUT 1</text>
<text x="43.9" y="42">J33</text>
<text x="49.8" y="47.6">2</text>
<text x="50.2" y="45.3">1</text>
<text x="71.9" y="42.2">1u</text>
<text x="99.5" y="47">R60</text>
<text x="99.5" y="43.4">6k8</text>
<text x="218.9" y="47">R62</text>
<text x="218.9" y="43.4">6k8</text>
<text x="311.8" y="44">DE</text>
<text x="329.9" y="42.5">3</text>
<text x="329.9" y="47.6">1</text>
<text x="333.5" y="43.9">DE</text>
<text x="343.2" y="43.9">A</text>
<text x="347" y="42.5">6</text>
<text x="347.2" y="47.8">7</text>
<text x="364" y="46.5">RS232_RXD0</text>
<text x="364.1" y="44">RS232_TXD0</text>
<text x="390.8" y="42.5">1</text>
<text x="390.8" y="45.1">2</text>
<text x="390.8" y="47.6">3</text>
<text x="22.9" y="48.1">0-10V OUT 2</text>
<text x="22.9" y="50.7">GND</text>
<text x="49.7" y="50.4">3</text>
<text x="98.8" y="51">470k</text>
<text x="125.2" y="52.9">C18</text>
<text x="169.3" y="52.6">R42</text>
<text x="218.2" y="51">470k</text>
<text x="244.6" y="52.9">C17</text>
<text x="288.7" y="52.6">R40</text>
<text x="308.8" y="49">RXD1</text>
<text x="329.9" y="52.7">2</text>
<text x="333.5" y="48.9">R</text>
<text x="343.2" y="48.9">B</text>
<text x="347" y="52.7">5</text>
<text x="368.2" y="49">RST_DTR</text>
<text x="369" y="51.6">ISP_RTS</text>
<text x="390.8" y="50.2">4</text>
<text x="390.8" y="52.7">5</text>
<text x="116" y="55.1">R61</text>
<text x="116.6" y="57.7">3k3</text>
<text x="125.2" y="57.4">10u</text>
<text x="170" y="55.1">10k</text>
<text x="235.4" y="55.1">R64</text>
<text x="236" y="57.7">3k3</text>
<text x="244.6" y="57.4">10u</text>
<text x="289.4" y="55.1">10k</text>
<text x="311.9" y="54.1">RE</text>
<text x="331.9" y="58.2">SN65HVD12D</text>
<text x="333.5" y="54">RE</text>
<text x="339.8" y="54">GND</text>
<text x="364.7" y="54.1">ENABLE_ISP</text>
<text x="390.8" y="55.2">6</text>
<text x="390.8" y="57.8">7</text>
<text x="390.8" y="60.3">8</text>
<text x="296.3" y="67.2">+3.3V +3.3V</text>
<text x="335" y="69.7">+VIN_EXTERN</text>
<text x="174.4" y="77.3">+3.3V</text>
<text x="184.6" y="77.3">+3.3V</text>
<text x="301.4" y="83.1">R18</text>
<text x="309" y="83.1">R23</text>
<text x="301.2" y="85.8">10k</text>
<text x="308.8" y="85.8">10k</text>
<text x="325.9" y="87.2">1</text>
<text x="327.9" y="87.2">10</text>
<text x="331" y="87.2">1112</text>
<text x="335.5" y="87.2">15</text>
<text x="338.1" y="87.2">16</text>
<text x="340.6" y="87.2">19</text>
<text x="343.4" y="87.2">20</text>
<text x="350.5" y="87.7">IC3</text>
<text x="45.7" y="91.3">Val pulldown eller pullup 3.3V</text>
<text x="90.6" y="90">+3.3V</text>
<text x="143.9" y="90">+3.3V</text>
<text x="179.3" y="93.5">10k</text>
<text x="179.5" y="90.7">R57</text>
<text x="189.4" y="93.5">10k</text>
<text x="189.7" y="90.7">R56</text>
<text x="278.7" y="94.8">PWM_8</text>
<text x="314.6" y="93.3">3</text>
<text x="314.6" y="95.9">5</text>
<text x="318.3" y="94.7">IN1</text>
<text x="326" y="94" transform="rotate(-90 326 94)">VBB</text>
<text x="328.5" y="94" transform="rotate(-90 328.5 94)">VBB</text>
<text x="331" y="94" transform="rotate(-90 331 94)">VBB</text>
<text x="333.6" y="94" transform="rotate(-90 333.6 94)">VBB</text>
<text x="336.1" y="94" transform="rotate(-90 336.1 94)">VBB</text>
<text x="338.7" y="94" transform="rotate(-90 338.7 94)">VBB</text>
<text x="341.2" y="94" transform="rotate(-90 341.2 94)">VBB</text>
<text x="343.6" y="94.7">OUT1</text>
<text x="343.7" y="94" transform="rotate(-90 343.7 94)">VBB</text>
<text x="352" y="93.3">18</text>
<text x="388.3" y="95.9">5</text>
<text x="388.3" y="93.3">6</text>
<text x="396.3" y="93.4">PWM 8</text>
<text x="62.6" y="97.6">+3.3V</text>
<text x="116" y="97.6">+3.3V</text>
<text x="207" y="99.9">DIGITAL_IN_1</text>
<text x="261.5" y="99.8">FAULT_PWM_OUT_1_2</text>
<text x="278.7" y="97.3">PWM_7</text>
<text x="314.6" y="98.4">4</text>
<text x="318.3" y="97.2">IN2</text>
<text x="318.3" y="99.7">ST1/2</text>
<text x="343.6" y="99.7">OUT2</text>
<text x="352" y="98.4">17</text>
<text x="388.3" y="101">3</text>
<text x="388.3" y="98.4">4</text>
<text x="396.3" y="98.8">PWM 5</text>
<text x="396.3" y="96.2">PWM 7</text>
<text x="396.4" y="101.3">PWM 6</text>
<text x="55.3" y="103.5">J27</text>
<text x="59.9" y="106">1</text>
<text x="69.1" y="107.7">R92</text>
<text x="84.4" y="107.7">R77</text>
<text x="95.7" y="102.9">D10</text>
<text x="108.6" y="103.5">J28</text>
<text x="113.3" y="106">1</text>
<text x="122.5" y="107.7">R93</text>
<text x="137.7" y="107.7">R78</text>
<text x="149" y="102.9">D11</text>
<text x="176.3" y="106">6</text>
<text x="186.2" y="106">3</text>
<text x="190.2" y="105.8">Q12</text>
<text x="207" y="102.5">DIGITAL_IN_2</text>
<text x="278.7" y="107.5">PWM_5</text>
<text x="314.6" y="106">7</text>
<text x="318.3" y="107.4">IN3</text>
<text x="343.6" y="107.4">OUT3</text>
<text x="352" y="106">14</text>
<text x="388.3" y="106">1</text>
<text x="388.3" y="103.5">2</text>
<text x="396.4" y="106.3">GND</text>
<text x="396.5" y="103.8">GND</text>
<text x="59.9" y="108.6">2</text>
<text x="59.9" y="111.1">3</text>
<text x="69.1" y="112">10k</text>
<text x="84.4" y="112">10k</text>
<text x="94.7" y="113.9">C38</text>
<text x="113.3" y="108.6">2</text>
<text x="113.3" y="111.1">3</text>
<text x="122.5" y="112">10k</text>
<text x="137.7" y="112">10k</text>
<text x="148.1" y="113.9">C39</text>
<text x="261.5" y="112.5">FAULT_PWM_OUT_3_4</text>
<text x="278.7" y="110">PWM_6</text>
<text x="314.6" y="108.6">9</text>
<text x="314.6" y="111.1">8</text>
<text x="318.3" y="109.9">IN4</text>
<text x="318.3" y="112.4">ST3/4</text>
<text x="343.6" y="112.4">OUT4</text>
<text x="352" y="111.1">13</text>
<text x="391.3" y="111.8">J2</text>
<text x="94.7" y="118.4">0.1u</text>
<text x="148.1" y="118.4">0.1u</text>
<text x="176.5" y="118.6">1</text>
<text x="181.1" y="118.6">2</text>
<text x="186.2" y="118.9">4</text>
<text x="191.5" y="118.9">5</text>
<text x="331" y="118.9">2</text>
<text x="331" y="115.9" transform="rotate(-90 331 115.9)">GND1/2</text>
<text x="338.6" y="118.9">6</text>
<text x="338.7" y="115.9" transform="rotate(-90 338.7 115.9)">GND3/4</text>
<text x="350.5" y="119.4">BTS724G</text>
<text x="37.5" y="125.8">J35</text>
<text x="42.2" y="128.9">1</text>
<text x="42.2" y="131.4">2</text>
<text x="237.9" y="128.1">+3.3V</text>
<text x="289.8" y="128.1">+5V</text>
<text x="42.2" y="134">3</text>
<text x="42.2" y="136.5">4</text>
<text x="42.2" y="139.1">5</text>
<text x="42.2" y="141.6">6</text>
<text x="174.4" y="143.4">+3.3V</text>
<text x="184.6" y="143.4">+3.3V</text>
<text x="373.1" y="140.8">+VIN_EXTERN</text>
<text x="228.7" y="151.8">J4</text>
<text x="232.7" y="154.3">1</text>
<text x="246.4" y="151.8">J9</text>
<text x="250.4" y="154.3">1</text>
<text x="264.2" y="151.8">J8</text>
<text x="268.2" y="154.3">1</text>
<text x="282" y="151.8">J7</text>
<text x="286" y="154.3">1</text>
<text x="90.6" y="156.1">+3.3V</text>
<text x="143.9" y="156.1">+3.3V</text>
<text x="179.3" y="159.5">10k</text>
<text x="179.5" y="156.7">R58</text>
<text x="189.4" y="159.5">10k</text>
<text x="189.7" y="156.7">R59</text>
<text x="232.7" y="156.8">2</text>
<text x="232.7" y="159.4">3</text>
<text x="250.4" y="156.8">2</text>
<text x="250.4" y="159.4">3</text>
<text x="268.2" y="156.8">2</text>
<text x="268.2" y="159.4">3</text>
<text x="286" y="156.8">2</text>
<text x="286" y="159.4">3</text>
<text x="315" y="156.9">D1</text>
<text x="332.8" y="156.9">D2</text>
<text x="350.5" y="156.9">D3</text>
<text x="368.3" y="156.9">D4</text>
<text x="62.6" y="163.7">+3.3V</text>
<text x="116" y="163.7">+3.3V</text>
<text x="207" y="166">DIGITAL_IN_3</text>
<text x="302.8" y="163.5">R11</text>
<text x="302.8" y="167.8">10k</text>
<text x="55.3" y="169.5">J30</text>
<text x="59.9" y="172.1">1</text>
<text x="69.1" y="173.7">R95</text>
<text x="84.4" y="173.7">R80</text>
<text x="95.7" y="169">D13</text>
<text x="108.6" y="169.5">J29</text>
<text x="113.3" y="172.1">1</text>
<text x="122.5" y="173.7">R94</text>
<text x="137.7" y="173.7">R79</text>
<text x="149" y="169">D12</text>
<text x="176.3" y="172.1">6</text>
<text x="186.2" y="172.1">3</text>
<text x="190.2" y="171.8">Q13</text>
<text x="207" y="168.5">DIGITAL_IN_4</text>
<text x="320.6" y="168.6">R12</text>
<text x="320.6" y="172.9">10k</text>
<text x="338.4" y="173.7">R13</text>
<text x="59.9" y="174.6">2</text>
<text x="59.9" y="177.2">3</text>
<text x="69.1" y="178">10k</text>
<text x="84.4" y="178">10k</text>
<text x="94.7" y="179.9">C41</text>
<text x="113.3" y="174.6">2</text>
<text x="113.3" y="177.2">3</text>
<text x="122.5" y="178">10k</text>
<text x="137.7" y="178">10k</text>
<text x="148.1" y="179.9">C40</text>
<text x="338.4" y="178">10k</text>
<text x="356.1" y="178.8">R14</text>
<text x="393.4" y="177.2">1</text>
<text x="393.4" y="179.7">2</text>
<text x="396.4" y="174.1">J3</text>
<text x="94.7" y="184.4">0.1u</text>
<text x="148.1" y="184.4">0.1u</text>
<text x="176.5" y="184.7">1</text>
<text x="181.1" y="184.7">2</text>
<text x="186.2" y="184.9">4</text>
<text x="191.5" y="184.9">5</text>
<text x="356.2" y="183.1">10k</text>
<text x="393.4" y="182.2">3</text>
<text x="393.4" y="184.8">4</text>
<text x="25.4" y="187.8">Ev lägga till 5V ut</text>
<text x="38.8" y="191.9">J34</text>
<text x="79" y="186.5">+5V</text>
<text x="393.4" y="187.3">5</text>
<text x="393.4" y="189.9">6</text>
<text x="44.7" y="194.9">1</text>
<text x="44.7" y="197.5">2</text>
<text x="58.9" y="196.6">AN0_IN</text>
<text x="150.1" y="196.7">+5V</text>
<text x="231.4" y="196.7">+5V</text>
<text x="44.7" y="200">3</text>
<text x="44.7" y="202.6">4</text>
<text x="58.6" y="198.9">AN1_IN</text>
<text x="58.6" y="201.4">AN2_IN</text>
<text x="58.6" y="204">AN3_IN</text>
<text x="96.5" y="203.1">Byglar för single eller dual CAN</text>
<text x="195.2" y="199.2">+VIN</text>
<text x="288.1" y="198.2">IRLML0040TRPBF</text>
<text x="317.5" y="202.3">Q2</text>
<text x="335.3" y="202.3">Q3</text>
<text x="353.1" y="202.3">Q4</text>
<text x="370.8" y="202.3">Q5</text>
<text x="44.7" y="205.1">5</text>
<text x="44.7" y="207.6">6</text>
<text x="254.3" y="207.8">RJ45_LED</text>
<text x="44.7" y="210.2">7</text>
<text x="82" y="215.5">C44</text>
<text x="97.9" y="214.1">CANL_1</text>
<text x="119" y="212.7">1</text>
<text x="119" y="215.3">2</text>
<text x="121.4" y="210.2">J13</text>
<text x="133.5" y="215.3">J14</text>
<text x="153.9" y="215.1">390R</text>
<text x="154.1" y="212.6">R28</text>
<text x="164.1" y="215.1">390R</text>
<text x="164.3" y="212.6">R26</text>
<text x="235.2" y="215.1">390R</text>
<text x="235.4" y="212.6">R68</text>
<text x="245.4" y="215.1">390R</text>
<text x="245.5" y="212.6">R65</text>
<text x="259" y="215.3">J16</text>
<text x="60.6" y="219.6">+VIN_EXTERN</text>
<text x="82" y="220">0.1u</text>
<text x="91.8" y="216.7">CANL_2_OUT</text>
<text x="97.9" y="219.2">CANL_2</text>
<text x="119" y="217.8">3</text>
<text x="141.2" y="217.8">1</text>
<text x="141.2" y="220.3">2</text>
<text x="253.7" y="217.8">1</text>
<text x="253.7" y="220.3">2</text>
<text x="270" y="219.4">DIGITAL_OUT_1</text>
<text x="270.6" y="221.9">DIGITAL_OUT_2</text>
<text x="55.5" y="224.6">+VIN</text>
<text x="121.4" y="228">J15</text>
<text x="141.2" y="222.9">3</text>
<text x="141.2" y="225.4">4</text>
<text x="141.2" y="228">5</text>
<text x="175.8" y="226.7">CANL_1</text>
<text x="208.6" y="226.8">CANL_2_OUT</text>
<text x="253.7" y="222.9">3</text>
<text x="253.7" y="225.4">4</text>
<text x="253.7" y="228">5</text>
<text x="270.6" y="224.3">DIGITAL_OUT_3</text>
<text x="270.7" y="226.9">DIGITAL_OUT_4</text>
<text x="38.8" y="230">J32</text>
<text x="44.7" y="233">1</text>
<text x="73.3" y="233">1</text>
<text x="75.8" y="230.2">J22</text>
<text x="97.5" y="231.9">CANH_1</text>
<text x="119" y="230.5">1</text>
<text x="119" y="233">2</text>
<text x="141.2" y="230.5">6</text>
<text x="141.2" y="233">7</text>
<text x="176" y="229.5">CANH_1</text>
<text x="207.9" y="229.5">CANH_2_OUT</text>
<text x="253.7" y="230.5">6</text>
<text x="253.7" y="233">7</text>
<text x="302.1" y="232.9">R5</text>
<text x="319.9" y="232.9">R6</text>
<text x="337.7" y="232.9">R7</text>
<text x="355.4" y="232.9">R8</text>
<text x="44.7" y="235.6">2</text>
<text x="73.3" y="235.6">2</text>
<text x="91.4" y="234.5">CANH_2_OUT</text>
<text x="97.5" y="237">CANH_2</text>
<text x="119" y="235.6">3</text>
<text x="134.6" y="239.4">A_Y</text>
<text x="141.2" y="235.6">8</text>
<text x="141.2" y="238.1">9</text>
<text x="253.7" y="235.6">8</text>
<text x="253.7" y="238.1">9</text>
<text x="257.3" y="239.4">A_Y</text>
<text x="301.2" y="235.7">10k</text>
<text x="319" y="235.7">10k</text>
<text x="336.8" y="235.7">10k</text>
<text x="354.5" y="235.7">10k</text>
<text x="72.7" y="242.8">CON2-2MM</text>
<text x="134.5" y="244.5">A_G</text>
<text x="134.6" y="242">C_Y</text>
<text x="141.2" y="240.7">10</text>
<text x="141.2" y="243.2">11</text>
<text x="141.2" y="245.7">12</text>
<text x="252.3" y="240.7">10</text>
<text x="252.3" y="243.2">11</text>
<text x="252.3" y="245.7">12</text>
<text x="257.3" y="242">C_Y</text>
<text x="257.3" y="244.5">A_G</text>
<text x="121.3" y="251.5">RJ45_LED</text>
<text x="134.5" y="247.1">C_G</text>
<text x="168.7" y="250.8">6</text>
<text x="178.6" y="250.8">3</text>
<text x="182.6" y="250.6">Q8</text>
<text x="209.1" y="250.6">Q14</text>
<text x="216.3" y="250.8">3</text>
<text x="226.2" y="250.8">6</text>
<text x="257.3" y="247.1">C_G</text>
<text x="63.2" y="257.3">CAN_1_STATUS</text>
<text x="136.8" y="253" transform="rotate(-90 136.8 253)">14</text>
<text x="139.3" y="253" transform="rotate(-90 139.3 253)">13</text>
<text x="258.6" y="253" transform="rotate(-90 258.6 253)">13</text>
<text x="261.1" y="253" transform="rotate(-90 261.1 253)">14</text>
<text x="52.7" y="262.6">CAN_1_YELLOW_STATUS</text>
<text x="63.5" y="260">CAN_2_STATUS</text>
<text x="168.9" y="263.4">1</text>
<text x="173.5" y="263.4">2</text>
<text x="178.6" y="263.6">4</text>
<text x="183.9" y="263.6">5</text>
<text x="211" y="263.6">5</text>
<text x="216.3" y="263.6">4</text>
<text x="221.4" y="263.4">2</text>
<text x="226" y="263.4">1</text>
<text x="52.7" y="265.1">CAN_2_YELLOW_STATUS</text>
<text x="100.5" y="273.8">10k</text>
<text x="100.8" y="271">R16</text>
<text x="108.2" y="273.8">10k</text>
<text x="108.4" y="271">R15</text>
<text x="115.8" y="273.8">10k</text>
<text x="116" y="271">R66</text>
<text x="123.4" y="273.8">10k</text>
<text x="123.6" y="271">R67</text>
<text x="337.8" y="271.6">Title</text>
<text x="276.5" y="281.3">1</text>
<text x="294.3" y="281.3">1</text>
<text x="309.5" y="281.3">1</text>
<text x="324.8" y="281.3">1</text>
<text x="337.8" y="279.3">Size</text>
<text x="348" y="279.3">Document Number</text>
<text x="382.1" y="279.8">File</text>
<text x="406.4" y="279.3">Rev</text>
<text x="281.5" y="282.6">H3</text>
<text x="299.2" y="282.6">H1</text>
<text x="314.5" y="282.6">H4</text>
<text x="329.7" y="282.6">H2</text>
<text x="337.8" y="287.7">Date</text>
<text x="348" y="287.7">2016-06-20</text>
<text x="388.6" y="287.7">Sheet:</text>
<text x="398.8" y="287.7">2</text>
<text x="403.9" y="287.7">of</text>
<text x="406.4" y="282.6">1</text>
<text x="408.9" y="287.7">3</text>
</g>
</svg>
